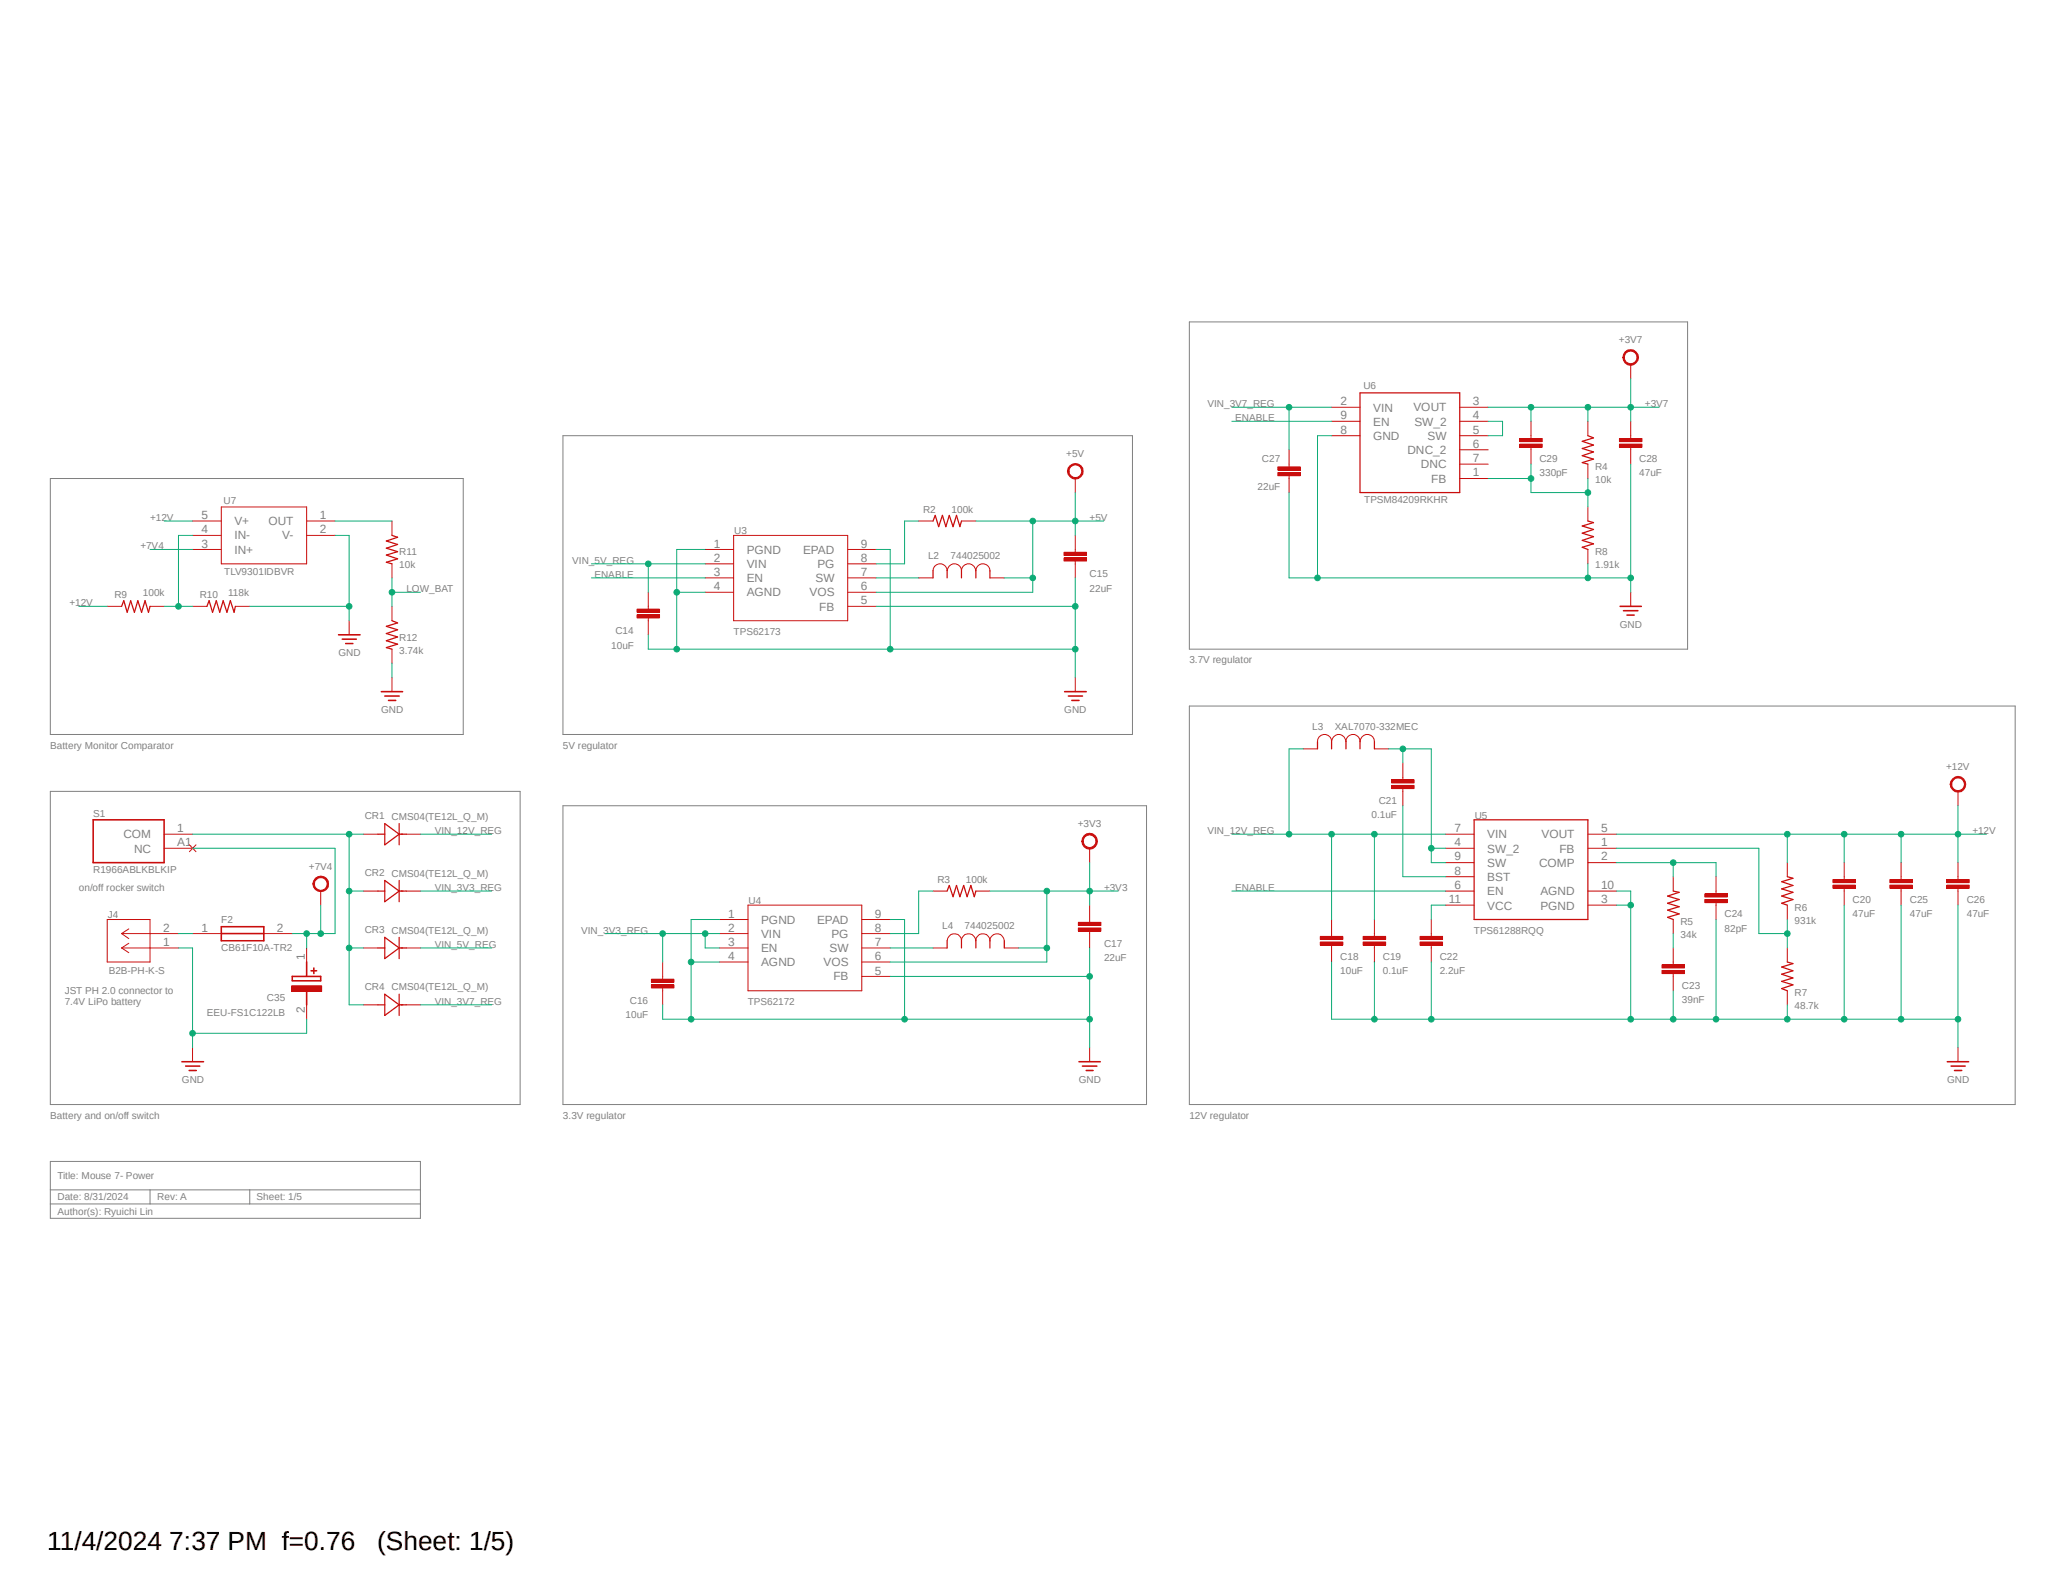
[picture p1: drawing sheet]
<svg xmlns="http://www.w3.org/2000/svg" width="279mm" height="216mm" viewBox="0 0 279 216" stroke-linecap="round" stroke-linejoin="round" font-family="sans-serif">
<path d="M6.4 43.5l266.6 121.6M273 43.5l-266.6 121.6" fill="none" stroke="#fff" stroke-width=".14"/>
<path d="M76.2 59h77.2v40.5h-77.2zM161.1 43.6h67.5v44.3h-67.5zM6.8 64.8h55.9v34.7h-55.9zM161.1 95.6h111.8v54h-111.8zM6.8 107.2h63.6v42.4h-63.6zM76.2 109.1h79.1v40.5h-79.1zM6.8 157.3h50.1v7.7h-50.1zM6.8 161.2h50.1M6.8 163.1h50.1M20.3 161.2v1.9M33.8 161.2v1.9" fill="none" stroke="#808080" stroke-width=".14"/>
<path d="M14.5 124.5h5.8v5.8h-5.8zM16.5 128.4h7.7M16.5 126.4h7.7M16.5 128.4l.9 .6M16.5 126.4l.9 .7M17.4 127.8l-.9 .6M17.4 125.8l-.9 .6" fill="none" stroke="#c90d0c" stroke-width=".14"/>
<path d="M42.7 119a1.08 1.08 0 0 1 1.7 .2 1.08 1.08 0 0 1-.7 1.6 1.08 1.08 0 0 1-1.3-1.1h.2a.87 .87 0 0 1 1.1-.8 .87 .87 0 0 1 .5 1.3 .87 .87 0 0 1-1.4 .2l-.2-.3v-.4h-.2l.1-.4z" fill-rule="evenodd" fill="#c90d0c"/>
<g fill="none" stroke="#c90d0c" stroke-width=".14">
<path d="M95.5 74.4h3.9M95.5 76.4h3.9M95.5 78.3h3.9M99.4 72.5h15.4v11.6h-15.4zM114.8 74.4h3.9M114.8 76.4h3.9M114.8 78.3h3.9M124.4 70.6h2M130.2 70.6h2M144.1 75.6h3.1v.4h-3.1zM144.1 74.8h3.1v.4h-3.1zM145.6 72.5v2.3"/>
<path d="M145.6 76v2.3M86.3 83.3h3v.4h-3zM86.3 82.5h3v.4h-3zM87.8 80.2v2.3M87.8 83.7v2.3M95.5 80.2h3.9M114.8 80.2h3.9M114.8 82.1h3.9M145.6 91.8v1.9M22.2 113h3.9M22.2 114.9h3.9M25.7 114.4l.8 1"/>
<path d="M26.5 114.4l-.8 1M42.7 119a1.08 1.08 0 0 1 1.7 .2 1.08 1.08 0 0 1-.7 1.6 1.08 1.08 0 0 1-1.3-1.1h.2a.87 .87 0 0 1 1.1-.8 .87 .87 0 0 1 .5 1.3 .87 .87 0 0 1-1.4 .2l-.2-.3v-.4h-.2l.1-.4zM49.2 113h2M55 113h1.9M43.4 120.7v1.9M49.2 120.7h2M49.2 128.4h2M49.2 136.1h2M55 120.7h1.9M55 128.4h1.9M55 136.1h1.9M26.1 141.9v1.9"/>
</g>
<path d="M144.2 93.7h2.9M144.7 94.3h1.9M145.2 94.9h.9M12.6 111h9.6v5.8h-9.6zM24.6 143.8h3M25.1 144.4h2M25.6 145h1" fill="none" stroke="#c90d0c" stroke-width=".21"/>
<g fill="none" stroke="#c90d0c" stroke-width=".17">
<path d="M126.4 70.6l.3-.8 .4 1.5 .5-1.5 .5 1.5 .5-1.5 .5 1.5 .4-1.5 .5 1.5 .2-.7M51.2 113h.9M52.1 111.5l2 1.5-2 1.4zM52.1 119.3l2 1.4-2 1.4zM54.1 113h.9M54.1 111.5v2.9M54.1 119.3v2.8M51.2 120.7h.9M51.2 128.4h.9M51.2 136.1h.9M52.1 127l2 1.4-2 1.4zM52.1 134.7l2 1.4-2 1.4z"/>
<path d="M54.1 127v2.8M54.1 134.7v2.8M54.1 120.7h.9M54.1 128.4h.9M54.1 136.1h.9"/>
</g>
<path d="M144.1 75.8h3.1M144.1 75h3.1M86.3 83.5h3M86.3 82.7h3" fill="none" stroke="#c90d0c" stroke-width=".42"/>
<path d="M144.9 63.1a1.07 1.07 0 0 1 1.7 .2 1.07 1.07 0 0 1-.7 1.6 1.07 1.07 0 0 1-1.3-1.1h.2a.86 .86 0 0 1 1-.8 .86 .86 0 0 1 .6 1.2 .86 .86 0 0 1-1.4 .2l-.2-.2v-.4h-.2l.1-.4z" fill-rule="evenodd" fill="#c90d0c"/>
<g fill="none" stroke="#c90d0c" stroke-width=".14">
<path d="M144.9 63.1a1.07 1.07 0 0 1 1.7 .2 1.07 1.07 0 0 1-.7 1.6 1.07 1.07 0 0 1-1.3-1.1h.2a.86 .86 0 0 1 1-.8 .86 .86 0 0 1 .6 1.2 .86 .86 0 0 1-1.4 .2l-.2-.2v-.4h-.2l.1-.4zM145.6 64.8v1.9M88.2 133.4h3.1v.4h-3.1zM88.2 132.6h3.1v.5h-3.1zM89.7 130.3v2.3M89.7 133.8v2.3M97.5 124.5h3.8M97.5 126.4h3.8M97.5 128.4h3.8M97.5 130.3h3.8M101.3 122.6h15.4v11.6h-15.4zM116.7 124.5h3.9"/>
<path d="M116.7 126.4h3.9M116.7 128.4h3.9M116.7 130.3h3.9M116.7 132.2h3.9M126.4 120.7h1.9M132.2 120.7h1.9M146 125.7h3.1v.4h-3.1zM146 124.9h3.1v.4h-3.1zM147.6 122.6v2.3M147.6 126.1v2.3M147.6 141.9v1.9"/>
</g>
<path d="M88.2 133.6h3.1M88.2 132.8h3.1M146 125.9h3.1M146 125.1h3.1" fill="none" stroke="#c90d0c" stroke-width=".42"/>
<path d="M128.3 120.7l.3-.8 .5 1.6 .4-1.6 .5 1.6 .5-1.6 .5 1.6 .5-1.6 .5 1.6 .2-.8" fill="none" stroke="#c90d0c" stroke-width=".17"/>
<path d="M146.1 143.8h2.9M146.6 144.4h1.9M147.1 145h.9" fill="none" stroke="#c90d0c" stroke-width=".21"/>
<path d="M146.8 113.2a1.06 1.06 0 0 1 1.7 .2 1.06 1.06 0 0 1-.6 1.5 1.06 1.06 0 0 1-1.4-.9h.2a.88 .88 0 0 1 1.1-.9 .88 .88 0 0 1 .5 1.3 .88 .88 0 0 1-1.4 .2l-.2-.6h-.2l.1-.5z" fill-rule="evenodd" fill="#c90d0c"/>
<g fill="none" stroke="#c90d0c" stroke-width=".14">
<path d="M146.8 113.2a1.06 1.06 0 0 1 1.7 .2 1.06 1.06 0 0 1-.6 1.5 1.06 1.06 0 0 1-1.4-.9h.2a.88 .88 0 0 1 1.1-.9 .88 .88 0 0 1 .5 1.3 .88 .88 0 0 1-1.4 .2l-.2-.6h-.2l.1-.5zM147.6 114.9v1.9M176.5 101.4h1.9M178.4 100.5a.95 .95 0 0 1 1-1 .95 .95 0 0 1 .9 1 .97 .97 0 0 1 1-1 .97 .97 0 0 1 1 1 .95 .95 0 0 1 .9-1 .95 .95 0 0 1 1 1 .97 .97 0 0 1 1-1 .97 .97 0 0 1 .9 1M186.1 101.4h1.9M188.5 106.4h3v.4h-3zM188.5 105.6h3v.4h-3zM190 103.3v2.4M190 106.8v2.3M195.8 114.9h3.8M195.8 116.8h3.8M195.8 113h3.8"/>
<path d="M195.8 118.7h3.8M215.1 114.9h3.8M215.1 116.8h3.8M215.1 113h3.8M226.6 118.7v2M232.4 118.7v2.4M242.1 116.8v1.9M248.2 119.9h3.1v.4h-3.1zM248.2 119.1h3.1v.4h-3.1zM249.8 116.8v2.3M255.9 119.9h3.1v.4h-3.1zM255.9 119.1h3.1v.4h-3.1z"/>
<path d="M257.5 116.8v2.3M263.7 119.9h3v.4h-3zM263.7 119.1h3v.4h-3zM265.2 116.8v2.3M178.8 127.6h3.1v.4h-3.1zM178.8 126.8h3.1v.5h-3.1zM180.3 124.5v2.4M180.3 128v2.3M184.6 127.6h3.1v.4h-3.1zM184.6 126.8h3.1v.5h-3.1zM186.1 124.5v2.4M186.1 128v2.3"/>
<path d="M192.3 127.6h3.1v.4h-3.1zM192.3 126.8h3.1v.5h-3.1zM193.8 124.5v2.4M193.8 128v2.3M195.8 122.6h3.8M195.8 120.7h3.8M215.1 122.6h3.8M215.1 120.7h3.8M225.1 131.4h3v.5h-3zM225.1 130.7h3v.4h-3zM226.6 124.5v1.9M226.6 128.4v2.3"/>
<path d="M226.6 131.9v2.3M230.9 121.8h3v.5h-3zM230.9 121.1h3v.4h-3zM232.4 122.2v2.3M242.1 122.6v1.9M242.1 128.4v1.9M242.1 134.2v1.9M249.8 120.3v2.3M257.5 120.3v2.3M265.2 120.3v2.3M265.2 141.9v1.9"/>
</g>
<g fill="none" stroke="#c90d0c" stroke-width=".42">
<path d="M188.5 106.6h3M188.5 105.8h3M248.2 119.3h3.1M255.9 119.3h3.1M263.7 119.3h3M178.8 127.8h3.1M178.8 127h3.1M184.6 127.8h3.1M184.6 127h3.1M192.3 127.8h3.1M192.3 127h3.1M225.1 131.7h3"/>
<path d="M225.1 130.9h3M230.9 122h3M230.9 121.3h3M248.2 120.1h3.1M255.9 120.1h3.1M263.7 120.1h3"/>
</g>
<path d="M178.4 100.5v.9M180.3 100.5v.9M182.3 100.5v.9M184.2 100.5v.9M186.1 100.5v.9M199.6 111h15.5v13.5h-15.5zM242.1 118.7l.7 .3-1.5 .4 1.5 .5-1.5 .5 1.5 .5-1.5 .5 1.5 .4-1.5 .5 .8 .3M226.6 120.7l.8 .2-1.6 .5 1.6 .4-1.6 .5 1.6 .5-1.6 .5 1.6 .5-1.6 .4 .8 .3M242.1 130.3l.7 .2-1.5 .5 1.5 .5-1.5 .5 1.5 .5-1.5 .4 1.5 .5-1.5 .5 .8 .3" fill="none" stroke="#c90d0c" stroke-width=".17"/>
<path d="M263.7 143.8h2.9M264.2 144.4h1.9M264.7 145h1" fill="none" stroke="#c90d0c" stroke-width=".21"/>
<path d="M264.5 105.5a1.05 1.05 0 0 1 1.6 .3 1.05 1.05 0 0 1-.7 1.5 1.05 1.05 0 0 1-1.3-1.1h.2a.86 .86 0 0 1 1.1-.8 .86 .86 0 0 1 .5 1.3 .86 .86 0 0 1-1.3 .1l-.2-.2-.1-.4h-.2l.1-.4z" fill-rule="evenodd" fill="#c90d0c"/>
<g fill="none" stroke="#c90d0c" stroke-width=".14">
<path d="M180.3 55.2h3.9M180.3 57.1h3.9M180.3 59h3.9M197.7 55.2h3.8M197.7 57.1h3.8M197.7 59h3.8M205.8 59.4h3.1v.4h-3.1zM207.3 57.1v2.3M215.1 57.1v1.9M219.3 59.4h3.1v.4h-3.1zM220.9 57.1v2.3M26.1 70.6h3.9"/>
<path d="M26.1 72.5h3.9M26.1 74.4h3.9M30 68.7h11.5v7.7h-11.5zM41.5 70.6h3.9M41.5 72.5h3.9M173.1 64h3v.4h-3zM173.1 63.2h3v.5h-3zM174.6 60.9v2.3M174.6 64.4v2.3M197.7 64.8h3.8M197.7 60.9h3.8M197.7 62.9h3.8"/>
<path d="M205.8 60.2h3.1v.4h-3.1zM207.3 60.5v2.4M215.1 62.9v1.9M215.1 68.7v1.9M215.1 74.4v2M219.3 60.2h3.1v.4h-3.1zM220.9 60.5v2.4M14.5 82.1h2M20.3 82.1h1.9M26.1 82.1h1.9M31.9 82.1h1.9M47.3 84.1v1.9"/>
<path d="M220.9 80.2v1.9M264.5 105.5a1.05 1.05 0 0 1 1.6 .3 1.05 1.05 0 0 1-.7 1.5 1.05 1.05 0 0 1-1.3-1.1h.2a.86 .86 0 0 1 1.1-.8 .86 .86 0 0 1 .5 1.3 .86 .86 0 0 1-1.3 .1l-.2-.2-.1-.4h-.2l.1-.4zM265.2 107.2v1.9"/>
</g>
<path d="M184.2 53.2h13.5v13.5h-13.5zM215.1 59l.7 .3-1.5 .5 1.5 .5-1.5 .4 1.5 .5-1.5 .5 1.5 .5-1.5 .5 .8 .2M215.1 70.6l.7 .2-1.5 .4 1.5 .5-1.5 .5 1.5 .5-1.5 .5 1.5 .5-1.5 .4 .8 .3M16.5 82.1l.3-.7 .4 1.5 .5-1.5 .5 1.5 .5-1.5 .5 1.5 .4-1.5 .5 1.5 .2-.8M28 82.1l.3-.7 .5 1.5 .5-1.5 .5 1.5 .4-1.5 .5 1.5 .5-1.5 .5 1.5 .2-.8" fill="none" stroke="#c90d0c" stroke-width=".17"/>
<path d="M205.8 59.6h3.1M219.3 59.6h3.1M173.1 64.2h3M173.1 63.5h3M205.8 60.4h3.1M219.3 60.4h3.1" fill="none" stroke="#c90d0c" stroke-width=".42"/>
<path d="M45.8 86h3M46.4 86.6h1.9M46.8 87.2h1M219.4 82.1h2.9M219.9 82.7h1.9M220.3 83.3h1" fill="none" stroke="#c90d0c" stroke-width=".21"/>
<path d="M220.1 47.7a1.06 1.06 0 0 1 1.7 .2 1.06 1.06 0 0 1-.7 1.5 1.06 1.06 0 0 1-1.3-1h.2a.88 .88 0 0 1 1.1-.8 .88 .88 0 0 1 .5 1.2 .88 .88 0 0 1-1.4 .2l-.2-.6h-.2l.1-.4z" fill-rule="evenodd" fill="#c90d0c"/>
<g fill="none" stroke="#c90d0c" stroke-width=".14">
<path d="M220.1 47.7a1.06 1.06 0 0 1 1.7 .2 1.06 1.06 0 0 1-.7 1.5 1.06 1.06 0 0 1-1.3-1h.2a.88 .88 0 0 1 1.1-.8 .88 .88 0 0 1 .5 1.2 .88 .88 0 0 1-1.4 .2l-.2-.6h-.2l.1-.4zM220.9 49.4v1.9M53.1 70.6v1.9M53.1 76.4v1.9M124.4 78.3h2M126.4 77.3a.95 .95 0 0 1 .9-.9 .95 .95 0 0 1 1 .9 .97 .97 0 0 1 .9-.9 .97 .97 0 0 1 1 .9 .97 .97 0 0 1 1-.9 .97 .97 0 0 1 1 .9 .95 .95 0 0 1 .9-.9 .95 .95 0 0 1 1 .9M134.1 78.3h1.9M53.1 82.1v2M53.1 87.9v1.9M53.1 91.8v1.9M26.1 126.4h3.9M35.7 126.4h3.9"/>
<path d="M41.5 128.4v1.9M41.5 136.1v1.9M126.4 128.4h1.9M128.3 127.4a.97 .97 0 0 1 .9-.9 .97 .97 0 0 1 1 .9 .97 .97 0 0 1 1-.9 .97 .97 0 0 1 1 .9 .95 .95 0 0 1 .9-.9 .95 .95 0 0 1 1 .9 .97 .97 0 0 1 .9-.9 .97 .97 0 0 1 1 .9M136 128.4h1.9"/>
</g>
<path d="M53.1 72.5l.7 .3-1.5 .5 1.5 .4-1.5 .6 1.5 .4-1.5 .5 1.5 .5-1.5 .5 .8 .2M126.4 77.3v1M128.3 77.3v1M130.2 77.3v1M132.2 77.3v1M134.1 77.3v1M53.1 84.1l.7 .3-1.5 .4 1.5 .5-1.5 .5 1.5 .5-1.5 .5 1.5 .4-1.5 .5 .8 .2M128.3 127.4v1M130.2 127.4v1M132.2 127.4v1M134.1 127.4v1M136 127.4v1" fill="none" stroke="#c90d0c" stroke-width=".17"/>
<path d="M51.6 93.7h2.9M52.1 94.3h2M52.6 94.9h1M30 125.5h5.7v1.9h-5.7zM30 126.4h5.7M39.6 132.2h3.8v.6h-3.8zM41.5 130.3v1.9M41.5 134.2v1.9M42.1 131.5h.8M42.5 131.1v.8" fill="none" stroke="#c90d0c" stroke-width=".21"/>
<path d="M39.5 133.5h4.1v.8h-4.1z" fill-rule="evenodd" fill="#c90d0c"/>
<path d="M39.5 133.5h4.1v.8h-4.1z" fill="none" stroke="#c90d0c" stroke-width=".14"/>
<path d="M24.2 128.4h1.9v13.5M41.5 138v2h-15.4" fill="none" stroke="#0dab76" stroke-width=".14"/>
<circle cx="26.1" cy="140" r=".38" fill="#0dab76"/>
<g fill="none" stroke="#0dab76" stroke-width=".14">
<path d="M95.5 74.4h-3.8v13.5M118.7 74.4h1.9v13.5M145.6 78.3v13.5M87.8 86v1.9h57.8M91.7 80.2h3.8M118.7 82.1h26.9"/>
<circle cx="26.1" cy="140" r=".38"/>
</g>
<circle cx="91.7" cy="80.2" r=".38" fill="#0dab76"/>
<circle cx="91.7" cy="80.2" r=".38" fill="none" stroke="#0dab76" stroke-width=".14"/>
<circle cx="91.7" cy="87.9" r=".38" fill="#0dab76"/>
<circle cx="91.7" cy="87.9" r=".38" fill="none" stroke="#0dab76" stroke-width=".14"/>
<circle cx="120.6" cy="87.9" r=".38" fill="#0dab76"/>
<circle cx="120.6" cy="87.9" r=".38" fill="none" stroke="#0dab76" stroke-width=".14"/>
<circle cx="145.6" cy="87.9" r=".38" fill="#0dab76"/>
<circle cx="145.6" cy="87.9" r=".38" fill="none" stroke="#0dab76" stroke-width=".14"/>
<circle cx="145.6" cy="82.1" r=".38" fill="#0dab76"/>
<g fill="none" stroke="#0dab76" stroke-width=".14">
<path d="M89.7 136.1v1.9h57.9M93.6 130.3h3.9M97.5 124.5h-3.9v13.5M120.6 124.5h1.9v13.5M120.6 132.2h27M147.6 128.4v13.5"/>
<circle cx="145.6" cy="82.1" r=".38"/>
</g>
<circle cx="93.6" cy="130.3" r=".38" fill="#0dab76"/>
<circle cx="93.6" cy="130.3" r=".38" fill="none" stroke="#0dab76" stroke-width=".14"/>
<circle cx="93.6" cy="138" r=".38" fill="#0dab76"/>
<circle cx="93.6" cy="138" r=".38" fill="none" stroke="#0dab76" stroke-width=".14"/>
<circle cx="122.5" cy="138" r=".38" fill="#0dab76"/>
<circle cx="122.5" cy="138" r=".38" fill="none" stroke="#0dab76" stroke-width=".14"/>
<circle cx="147.6" cy="138" r=".38" fill="#0dab76"/>
<circle cx="147.6" cy="138" r=".38" fill="none" stroke="#0dab76" stroke-width=".14"/>
<circle cx="147.6" cy="132.2" r=".38" fill="#0dab76"/>
<g fill="none" stroke="#0dab76" stroke-width=".14">
<path d="M180.3 130.3v7.7h84.9M186.1 130.3v7.7M193.8 130.3v7.7M218.9 120.7h2v17.3M218.9 122.6h2M226.6 134.2v3.8M232.4 124.5v13.5M242.1 136.1v1.9M249.8 122.6v15.4M257.5 122.6v15.4M265.2 122.6v19.3"/>
<circle cx="147.6" cy="132.2" r=".38"/>
</g>
<circle cx="265.2" cy="138" r=".38" fill="#0dab76"/>
<circle cx="265.2" cy="138" r=".38" fill="none" stroke="#0dab76" stroke-width=".14"/>
<circle cx="232.4" cy="138" r=".38" fill="#0dab76"/>
<circle cx="232.4" cy="138" r=".38" fill="none" stroke="#0dab76" stroke-width=".14"/>
<circle cx="226.6" cy="138" r=".38" fill="#0dab76"/>
<circle cx="226.6" cy="138" r=".38" fill="none" stroke="#0dab76" stroke-width=".14"/>
<circle cx="186.1" cy="138" r=".38" fill="#0dab76"/>
<circle cx="186.1" cy="138" r=".38" fill="none" stroke="#0dab76" stroke-width=".14"/>
<circle cx="193.8" cy="138" r=".38" fill="#0dab76"/>
<circle cx="193.8" cy="138" r=".38" fill="none" stroke="#0dab76" stroke-width=".14"/>
<circle cx="220.9" cy="138" r=".38" fill="#0dab76"/>
<circle cx="220.9" cy="138" r=".38" fill="none" stroke="#0dab76" stroke-width=".14"/>
<circle cx="220.9" cy="122.6" r=".38" fill="#0dab76"/>
<circle cx="220.9" cy="122.6" r=".38" fill="none" stroke="#0dab76" stroke-width=".14"/>
<circle cx="242.1" cy="138" r=".38" fill="#0dab76"/>
<circle cx="242.1" cy="138" r=".38" fill="none" stroke="#0dab76" stroke-width=".14"/>
<circle cx="249.8" cy="138" r=".38" fill="#0dab76"/>
<circle cx="249.8" cy="138" r=".38" fill="none" stroke="#0dab76" stroke-width=".14"/>
<circle cx="257.5" cy="138" r=".38" fill="#0dab76"/>
<g fill="none" stroke="#0dab76" stroke-width=".14">
<path d="M45.4 72.5h1.9v11.6M33.8 82.1h13.5"/>
<circle cx="257.5" cy="138" r=".38"/>
</g>
<circle cx="47.3" cy="82.1" r=".38" fill="#0dab76"/>
<g fill="none" stroke="#0dab76" stroke-width=".14">
<path d="M180.3 59h-1.9v19.3M174.6 66.7v11.6h40.5v-1.9M220.9 78.3v1.9"/>
<circle cx="47.3" cy="82.1" r=".38"/>
</g>
<circle cx="178.4" cy="78.3" r=".38" fill="#0dab76"/>
<g fill="none" stroke="#0dab76" stroke-width=".14">
<path d="M220.9 62.9v15.4h-5.8"/>
<circle cx="178.4" cy="78.3" r=".38"/>
</g>
<circle cx="215.1" cy="78.3" r=".38" fill="#0dab76"/>
<circle cx="215.1" cy="78.3" r=".38" fill="none" stroke="#0dab76" stroke-width=".14"/>
<circle cx="220.9" cy="78.3" r=".38" fill="#0dab76"/>
<g fill="none" stroke="#0dab76" stroke-width=".14">
<path d="M53.1 89.8v2M218.9 113h46.3v3.8M257.5 113v3.8"/>
<circle cx="220.9" cy="78.3" r=".38"/>
</g>
<circle cx="257.5" cy="113" r=".38" fill="#0dab76"/>
<g fill="none" stroke="#0dab76" stroke-width=".14">
<path d="M249.8 113v3.8"/>
<circle cx="257.5" cy="113" r=".38"/>
</g>
<circle cx="249.8" cy="113" r=".38" fill="#0dab76"/>
<g fill="none" stroke="#0dab76" stroke-width=".14">
<path d="M242.1 113v3.8"/>
<circle cx="249.8" cy="113" r=".38"/>
</g>
<circle cx="242.1" cy="113" r=".38" fill="#0dab76"/>
<g fill="none" stroke="#0dab76" stroke-width=".14">
<path d="M265.2 109.1v3.9"/>
<circle cx="242.1" cy="113" r=".38"/>
</g>
<circle cx="265.2" cy="113" r=".38" fill="#0dab76"/>
<g fill="none" stroke="#0dab76" stroke-width=".14">
<path d="M22.2 70.6h3.9M10.7 82.1h3.8M56.9 113h9.7M166.8 113h29M176.5 101.4h-1.9v11.6M180.3 113v11.5M186.1 113v11.5M265.2 113h3.8"/>
<circle cx="265.2" cy="113" r=".38"/>
</g>
<circle cx="186.1" cy="113" r=".38" fill="#0dab76"/>
<circle cx="186.1" cy="113" r=".38" fill="none" stroke="#0dab76" stroke-width=".14"/>
<circle cx="180.3" cy="113" r=".38" fill="#0dab76"/>
<circle cx="180.3" cy="113" r=".38" fill="none" stroke="#0dab76" stroke-width=".14"/>
<circle cx="174.6" cy="113" r=".38" fill="#0dab76"/>
<g fill="none" stroke="#0dab76" stroke-width=".14">
<path d="M56.9 120.7h9.7M82 126.4h15.5M89.7 126.4v3.9"/>
<circle cx="174.6" cy="113" r=".38"/>
</g>
<circle cx="89.7" cy="126.4" r=".38" fill="#0dab76"/>
<circle cx="89.7" cy="126.4" r=".38" fill="none" stroke="#0dab76" stroke-width=".14"/>
<circle cx="95.5" cy="126.4" r=".38" fill="#0dab76"/>
<g fill="none" stroke="#0dab76" stroke-width=".14">
<path d="M80.1 76.4h15.4M87.8 76.4v3.8M56.9 128.4h9.7M95.5 126.4v2h2"/>
<circle cx="95.5" cy="126.4" r=".38"/>
</g>
<circle cx="87.8" cy="76.4" r=".38" fill="#0dab76"/>
<g fill="none" stroke="#0dab76" stroke-width=".14">
<path d="M166.8 55.2h13.5M174.6 55.2v5.7M56.9 136.1h9.7"/>
<circle cx="87.8" cy="76.4" r=".38"/>
</g>
<circle cx="174.6" cy="55.2" r=".38" fill="#0dab76"/>
<g fill="none" stroke="#0dab76" stroke-width=".14">
<path d="M26.1 113h23.1M47.3 113v23.1h1.9M47.3 128.4h1.9M47.3 120.7h1.9"/>
<circle cx="174.6" cy="55.2" r=".38"/>
</g>
<circle cx="47.3" cy="113" r=".38" fill="#0dab76"/>
<circle cx="47.3" cy="113" r=".38" fill="none" stroke="#0dab76" stroke-width=".14"/>
<circle cx="47.3" cy="120.7" r=".38" fill="#0dab76"/>
<circle cx="47.3" cy="120.7" r=".38" fill="none" stroke="#0dab76" stroke-width=".14"/>
<circle cx="47.3" cy="128.4" r=".38" fill="#0dab76"/>
<g fill="none" stroke="#0dab76" stroke-width=".14">
<path d="M118.7 78.3h5.7M124.4 70.6h-1.9v5.8h-3.8M132.2 70.6h17.3M136 78.3h3.9M139.9 70.6v9.6h-21.2M145.6 66.7v5.8M120.6 128.4h5.8M126.4 120.7h-2v5.7h-3.8"/>
<circle cx="47.3" cy="128.4" r=".38"/>
</g>
<circle cx="139.9" cy="78.3" r=".38" fill="#0dab76"/>
<circle cx="139.9" cy="78.3" r=".38" fill="none" stroke="#0dab76" stroke-width=".14"/>
<circle cx="139.9" cy="70.6" r=".38" fill="#0dab76"/>
<circle cx="139.9" cy="70.6" r=".38" fill="none" stroke="#0dab76" stroke-width=".14"/>
<circle cx="145.6" cy="70.6" r=".38" fill="#0dab76"/>
<g fill="none" stroke="#0dab76" stroke-width=".14">
<path d="M188 101.4h5.8v15.4h2M190 101.4v1.9M193.8 114.9h2"/>
<circle cx="145.6" cy="70.6" r=".38"/>
</g>
<circle cx="190" cy="101.4" r=".38" fill="#0dab76"/>
<circle cx="190" cy="101.4" r=".38" fill="none" stroke="#0dab76" stroke-width=".14"/>
<circle cx="193.8" cy="114.9" r=".38" fill="#0dab76"/>
<g fill="none" stroke="#0dab76" stroke-width=".14">
<path d="M190 109.1v9.6h5.8M218.9 116.8h13.5v1.9M226.6 116.8v1.9M195.8 122.6h-2v1.9M226.6 126.4v2"/>
<circle cx="193.8" cy="114.9" r=".38"/>
</g>
<circle cx="226.6" cy="116.8" r=".38" fill="#0dab76"/>
<g fill="none" stroke="#0dab76" stroke-width=".14">
<path d="M218.9 114.9h19.3v11.5h3.9M242.1 124.5v3.9"/>
<circle cx="226.6" cy="116.8" r=".38"/>
</g>
<circle cx="242.1" cy="126.4" r=".38" fill="#0dab76"/>
<g fill="none" stroke="#0dab76" stroke-width=".14">
<path d="M166.8 57.1h13.5M201.5 57.1h2v1.9h-2M201.5 55.2h13.6v1.9M207.3 55.2v1.9M80.1 78.3h15.4M166.8 120.7h29"/>
<circle cx="242.1" cy="126.4" r=".38"/>
</g>
<circle cx="207.3" cy="55.2" r=".38" fill="#0dab76"/>
<g fill="none" stroke="#0dab76" stroke-width=".14">
<path d="M215.1 55.2h5.8v1.9"/>
<circle cx="207.3" cy="55.2" r=".38"/>
</g>
<circle cx="215.1" cy="55.2" r=".38" fill="#0dab76"/>
<g fill="none" stroke="#0dab76" stroke-width=".14">
<path d="M220.9 55.2h3.8"/>
<circle cx="215.1" cy="55.2" r=".38"/>
</g>
<circle cx="220.9" cy="55.2" r=".38" fill="#0dab76"/>
<g fill="none" stroke="#0dab76" stroke-width=".14">
<path d="M220.9 51.3v3.9M201.5 64.8h5.8M207.3 62.9v3.8h7.8v-1.9"/>
<circle cx="220.9" cy="55.2" r=".38"/>
</g>
<circle cx="207.3" cy="64.8" r=".38" fill="#0dab76"/>
<g fill="none" stroke="#0dab76" stroke-width=".14">
<path d="M215.1 66.7v2"/>
<circle cx="207.3" cy="64.8" r=".38"/>
</g>
<circle cx="215.1" cy="66.7" r=".38" fill="#0dab76"/>
<g fill="none" stroke="#0dab76" stroke-width=".14">
<path d="M26.1 72.5h-1.9v9.6M22.2 82.1h3.9"/>
<circle cx="215.1" cy="66.7" r=".38"/>
</g>
<circle cx="24.2" cy="82.1" r=".38" fill="#0dab76"/>
<g fill="none" stroke="#0dab76" stroke-width=".14">
<path d="M134.1 120.7h17.3M137.9 128.4h3.9M141.8 120.7v9.6h-21.2M147.6 120.7v1.9"/>
<circle cx="24.2" cy="82.1" r=".38"/>
</g>
<circle cx="141.8" cy="128.4" r=".38" fill="#0dab76"/>
<circle cx="141.8" cy="128.4" r=".38" fill="none" stroke="#0dab76" stroke-width=".14"/>
<circle cx="141.8" cy="120.7" r=".38" fill="#0dab76"/>
<circle cx="141.8" cy="120.7" r=".38" fill="none" stroke="#0dab76" stroke-width=".14"/>
<circle cx="147.6" cy="120.7" r=".38" fill="#0dab76"/>
<g fill="none" stroke="#0dab76" stroke-width=".14">
<path d="M26.1 114.9h19.3v11.5h-5.8M147.6 116.8v3.9M41.5 126.4v2M43.4 122.6v3.8"/>
<circle cx="147.6" cy="120.7" r=".38"/>
</g>
<circle cx="43.4" cy="126.4" r=".38" fill="#0dab76"/>
<circle cx="43.4" cy="126.4" r=".38" fill="none" stroke="#0dab76" stroke-width=".14"/>
<circle cx="41.5" cy="126.4" r=".38" fill="#0dab76"/>
<g fill="none" stroke="#0dab76" stroke-width=".14">
<path d="M20.3 74.4h5.8M45.4 70.6h7.7M53.1 78.3v3.8"/>
<circle cx="41.5" cy="126.4" r=".38"/>
</g>
<circle cx="53.1" cy="80.2" r=".38" fill="#0dab76"/>
<g fill="none" stroke="#0dab76" stroke-width=".14">
<path d="M53.1 80.2h3.8M24.2 126.4h1.9"/>
<circle cx="53.1" cy="80.2" r=".38"/>
</g>
<g font-size="3.6">
<text x="6.4" y="209.9">11/4/2024 7:37 PM f=0.76</text>
<text x="51.1" y="209.9">(Sheet: 1/5)</text>
</g>
<g font-size="1.6" fill="#808080">
<text x="181.5" y="54.9">2</text>
<text x="181.5" y="58.8">8</text>
<text x="181.5" y="56.8">9</text>
<text x="186" y="55.8">VIN</text>
<text x="186" y="59.6">GND</text>
<text x="186" y="57.7">EN</text>
<text x="191.4" y="55.7">VOUT</text>
<text x="191.6" y="57.7">SW_2</text>
<text x="193.3" y="59.6">SW</text>
<text x="199.5" y="54.9">3</text>
<text x="199.5" y="56.8">4</text>
<text x="199.5" y="58.8">5</text>
<text x="190.6" y="61.5">DNC_2</text>
<text x="192.5" y="63.4">DNC</text>
<text x="193.8" y="65.4">FB</text>
<text x="199.5" y="64.5">1</text>
<text x="199.5" y="60.7">6</text>
<text x="199.5" y="62.6">7</text>
<text x="27.3" y="70.3">5</text>
<text x="31.8" y="71.2">V+</text>
<text x="36.4" y="71.1">OUT</text>
<text x="43.3" y="70.3">1</text>
<text x="27.3" y="74.2">3</text>
<text x="27.3" y="72.2">4</text>
<text x="31.8" y="75">IN+</text>
<text x="31.8" y="73.1">IN-</text>
<text x="38.2" y="73.1">V-</text>
<text x="43.3" y="72.2">2</text>
<text x="96.7" y="74.2">1</text>
<text x="96.7" y="76.1">2</text>
<text x="101.1" y="75">PGND</text>
<text x="101.1" y="76.9">VIN</text>
<text x="108.8" y="75">EPAD</text>
<text x="110.7" y="76.9">PG</text>
<text x="116.6" y="76.1">8</text>
<text x="116.6" y="74.2">9</text>
<text x="96.7" y="78">3</text>
<text x="96.7" y="79.9">4</text>
<text x="101.1" y="78.9">EN</text>
<text x="101.1" y="80.8">AGND</text>
<text x="109.6" y="80.8">VOS</text>
<text x="110.4" y="78.9">SW</text>
<text x="111" y="82.7">FB</text>
<text x="116.6" y="81.9">5</text>
<text x="116.6" y="79.9">6</text>
<text x="116.6" y="78">7</text>
<text x="16.7" y="113.5">COM</text>
<text x="24" y="112.7">1</text>
<text x="197" y="112.7">7</text>
<text x="201.4" y="113.5">VIN</text>
<text x="208.8" y="113.5">VOUT</text>
<text x="216.8" y="112.7">5</text>
<text x="18.2" y="115.5">NC</text>
<text x="24" y="114.6">A1</text>
<text x="197" y="114.6">4</text>
<text x="197" y="118.5">8</text>
<text x="197" y="116.5">9</text>
<text x="201.4" y="115.5">SW_2</text>
<text x="201.4" y="119.3">BST</text>
<text x="201.4" y="117.4">SW</text>
<text x="208.5" y="117.4">COMP</text>
<text x="211.2" y="115.5">FB</text>
<text x="216.8" y="114.6">1</text>
<text x="216.8" y="116.5">2</text>
<text x="98.6" y="124.3">1</text>
<text x="103.1" y="125.1">PGND</text>
<text x="110.7" y="125.1">EPAD</text>
<text x="118.5" y="124.3">9</text>
<text x="196.2" y="122.3">11</text>
<text x="197" y="120.4">6</text>
<text x="201.4" y="121.3">EN</text>
<text x="201.4" y="123.2">VCC</text>
<text x="208.6" y="123.2">PGND</text>
<text x="208.6" y="121.2">AGND</text>
<text x="216.8" y="122.3">3</text>
<text x="216.8" y="120.4">10</text>
<text x="22.1" y="128.1">1</text>
<text x="22.1" y="126.2">2</text>
<text x="27.3" y="126.2">1</text>
<text x="37.5" y="126.2">2</text>
<text x="41.3" y="130.1" transform="rotate(-90 41.3 130.1)">1</text>
<text x="98.6" y="126.2">2</text>
<text x="98.6" y="128.1">3</text>
<text x="98.6" y="130.1">4</text>
<text x="103.1" y="127">VIN</text>
<text x="103.1" y="129">EN</text>
<text x="103.1" y="130.9">AGND</text>
<text x="111.6" y="130.9">VOS</text>
<text x="112.4" y="128.9">SW</text>
<text x="112.6" y="127">PG</text>
<text x="118.5" y="132">5</text>
<text x="118.5" y="130.1">6</text>
<text x="118.5" y="128.1">7</text>
<text x="118.5" y="126.2">8</text>
<text x="41.3" y="137.2" transform="rotate(-90 41.3 137.2)">2</text>
<text x="112.9" y="132.8">FB</text>
</g>
<g font-size="1.4" fill="#808080">
<text x="219.2" y="46.5">+3V7</text>
<text x="184.7" y="52.7">U6</text>
<text x="163.5" y="55.2">VIN_3V7_REG</text>
<text x="167.3" y="57.1">ENABLE</text>
<text x="222.8" y="55.2">+3V7</text>
<text x="144.4" y="61.9">+5V</text>
<text x="170.9" y="62.6">C27</text>
<text x="208.5" y="64.5">330pF</text>
<text x="208.5" y="62.6">C29</text>
<text x="216" y="65.4">10k</text>
<text x="216" y="63.7">R4</text>
<text x="222" y="64.5">47uF</text>
<text x="222" y="62.6">C28</text>
<text x="20.3" y="70.6">+12V</text>
<text x="30.3" y="68.3">U7</text>
<text x="125" y="69.4">R2</text>
<text x="128.9" y="69.4">100k</text>
<text x="147.6" y="70.6">+5V</text>
<text x="170.3" y="66.4">22uF</text>
<text x="184.7" y="68.1">TPSM84209RKHR</text>
<text x="19" y="74.4">+7V4</text>
<text x="30.4" y="77.9">TLV9301IDBVR</text>
<text x="54.1" y="76.9">10k</text>
<text x="54.1" y="75.2">R11</text>
<text x="77.5" y="76.4">VIN_5V_REG</text>
<text x="99.4" y="72.3">U3</text>
<text x="125.7" y="75.7">L2</text>
<text x="128.7" y="75.7">744025002</text>
<text x="216" y="76.9">1.91k</text>
<text x="216" y="75.2">R8</text>
<text x="9.4" y="82.1">+12V</text>
<text x="15.5" y="81">R9</text>
<text x="19.3" y="80.8">100k</text>
<text x="27" y="81">R10</text>
<text x="30.9" y="80.8">118k</text>
<text x="55" y="80.2">LOW_BAT</text>
<text x="80.5" y="78.3">ENABLE</text>
<text x="147.6" y="80.1">22uF</text>
<text x="147.6" y="78.2">C15</text>
<text x="45.8" y="88.9">GND</text>
<text x="54.1" y="88.5">3.74k</text>
<text x="54.1" y="86.8">R12</text>
<text x="82.8" y="87.8">10uF</text>
<text x="83.4" y="85.9">C14</text>
<text x="99.4" y="86">TPS62173</text>
<text x="161.1" y="89.8">3.7V regulator</text>
<text x="219.4" y="85">GND</text>
<text x="6.8" y="101.4">Battery Monitor Comparator</text>
<text x="51.6" y="96.6">GND</text>
<text x="76.2" y="101.4">5V regulator</text>
<text x="144.1" y="96.6">GND</text>
<text x="177.7" y="98.9">L3</text>
<text x="180.8" y="98.9">XAL7070-332MEC</text>
<text x="263.6" y="104.3">+12V</text>
<text x="12.6" y="110.7">S1</text>
<text x="49.4" y="110.9">CR1 CMS04(TE12L_Q_M)</text>
<text x="58.9" y="113">VIN_12V_REG</text>
<text x="146" y="112">+3V3</text>
<text x="163.5" y="113">VIN_12V_REG</text>
<text x="185.8" y="110.7">0.1uF</text>
<text x="186.7" y="108.8">C21</text>
<text x="199.7" y="110.9">U5</text>
<text x="267.1" y="113">+12V</text>
<text x="12.6" y="118.2">R1966ABLKBLKIP</text>
<text x="41.8" y="117.8">+7V4</text>
<text x="49.4" y="118.6">CR2 CMS04(TE12L_Q_M)</text>
<text x="127" y="119.5">R3</text>
<text x="130.8" y="119.5">100k</text>
<text x="10.7" y="120.7">on/off rocker switch</text>
<text x="14.6" y="124.4">J4</text>
<text x="30" y="125">F2</text>
<text x="58.9" y="120.7">VIN_3V3_REG</text>
<text x="101.4" y="122.4">U4</text>
<text x="127.6" y="125.9">L4</text>
<text x="130.6" y="125.9">744025002</text>
<text x="149.5" y="120.7">+3V3</text>
<text x="167.3" y="120.7">ENABLE</text>
<text x="227.6" y="125.3">R5</text>
<text x="233.6" y="124.2">C24</text>
<text x="243" y="125.1">931k</text>
<text x="243" y="123.4">R6</text>
<text x="250.9" y="124.2">47uF</text>
<text x="250.9" y="122.3">C20</text>
<text x="258.7" y="124.2">47uF</text>
<text x="258.7" y="122.3">C25</text>
<text x="266.4" y="124.2">47uF</text>
<text x="266.4" y="122.3">C26</text>
<text x="14.7" y="131.9">B2B-PH-K-S</text>
<text x="30" y="128.9">CB61F10A-TR2</text>
<text x="49.4" y="126.4">CR3 CMS04(TE12L_Q_M)</text>
<text x="58.9" y="128.4">VIN_5V_REG</text>
<text x="78.7" y="126.4">VIN_3V3_REG</text>
<text x="149.5" y="130.2">22uF</text>
<text x="149.5" y="128.3">C17</text>
<text x="181.5" y="132">10uF</text>
<text x="181.5" y="130">C18</text>
<text x="187.3" y="132">0.1uF</text>
<text x="187.3" y="130">C19</text>
<text x="195" y="132">2.2uF</text>
<text x="195" y="130">C22</text>
<text x="199.6" y="126.5">TPS61288RQQ</text>
<text x="227.6" y="127">34k</text>
<text x="233.6" y="126.2">82pF</text>
<text x="8.8" y="134.7">JST PH 2.0 connector to</text>
<text x="8.8" y="136.1">7.4V LiPo battery</text>
<text x="28" y="137.6">EEU-FS1C122LB</text>
<text x="36.2" y="135.6">C35</text>
<text x="49.4" y="134.1">CR4 CMS04(TE12L_Q_M)</text>
<text x="58.9" y="136.1">VIN_3V7_REG</text>
<text x="84.7" y="137.9">10uF</text>
<text x="85.3" y="136">C16</text>
<text x="101.3" y="136.1">TPS62172</text>
<text x="227.8" y="135.8">39nF</text>
<text x="227.8" y="133.9">C23</text>
<text x="243" y="136.7">48.7k</text>
<text x="243" y="135">R7</text>
<text x="24.6" y="146.7">GND</text>
<text x="146.1" y="146.7">GND</text>
<text x="263.7" y="146.7">GND</text>
<text x="6.8" y="151.5">Battery and on/off switch</text>
<text x="76.2" y="151.5">3.3V regulator</text>
<text x="161.1" y="151.5">12V regulator</text>
<text x="7.8" y="159.7">Title: Mouse 7- Power</text>
<text x="7.8" y="162.6">Date: 8/31/2024</text>
<text x="7.8" y="164.5">Author(s): Ryuichi Lin</text>
<text x="21.3" y="162.6">Rev: A</text>
<text x="34.8" y="162.6">Sheet: 1/5</text>
</g>
</svg>
